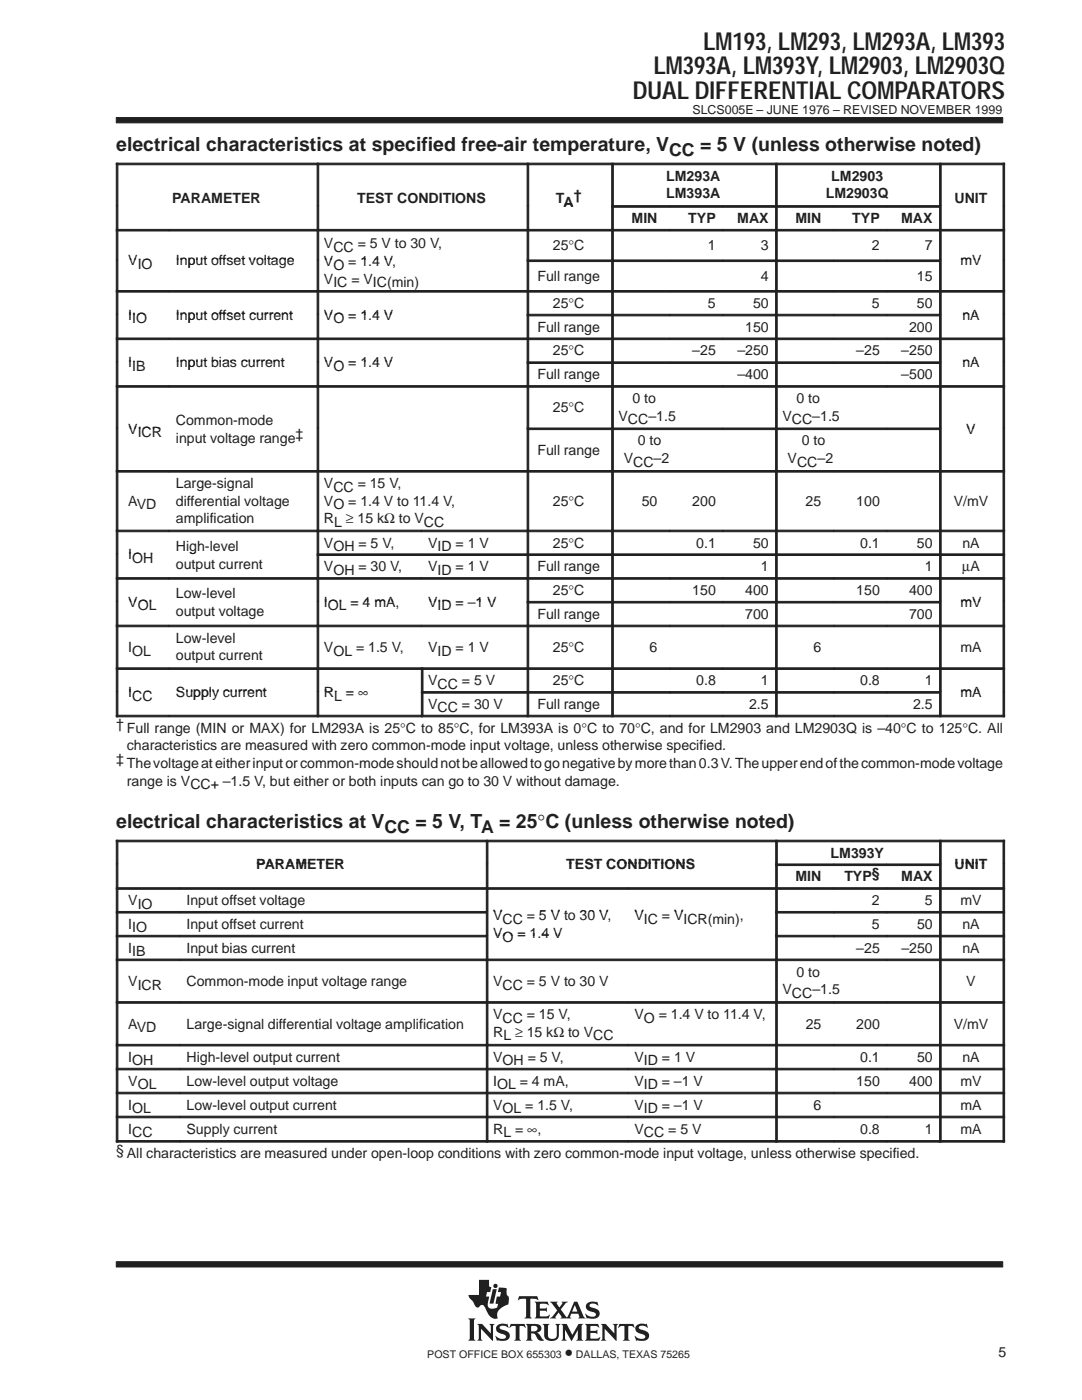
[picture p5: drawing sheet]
<svg xmlns="http://www.w3.org/2000/svg" width="216mm" height="279mm" viewBox="0 0 216 279" stroke-linecap="round" stroke-linejoin="round" font-family="sans-serif">
<g fill="#231f20" stroke="#231f20" stroke-width=".2">
<path d="M23.2 23.5h176.9v1h-176.9z" fill-rule="evenodd"/>
<path d="M23.2 251.8h176.9v1.1h-176.9z" fill-rule="evenodd"/>
</g>
<g fill="#231f20">
<path d="M98.3 257.3h.8l-.6 2.9h-.8z"/>
<path d="M104.9 264.2h1.9a.9 .9 0 0 1 1 .4 .9 .9 0 0 1 0 1.1l-.7 .2 .5 .4 .9 1.2a1.2 1.2 0 0 1-1.6-1l-.3-.3-.6-.1v1l.3 .5h-1.4l.3-.6v-2.3z" fill-rule="evenodd"/>
<path d="M109.7 259.8h1.6l-.2 .3 .5 .8 .6-.8-.1-.3h1.2l-.4 .3-1 1.2 1.2 1.6 1.5-3.1h.6l1.2 2.9 .4 .4-1.4-.1a.22 .22 0 0 0 .2-.1 .22 .22 0 0 0 0-.3l-.2-.4h-1.4l-.2 .7 .2 .2h-2.2l.2-.3-.5-.9-.7 .9 .2 .3h-1.3l.6-.4 .9-1.2z" fill-rule="evenodd"/>
<path d="M127 264.6a1.74 1.74 0 0 1 1.6-.4l.3 .1 .1-.1 .3 .8h-.1a1.2 1.2 0 0 0-1.7-.1 1.47 1.47 0 0 0 1.3 .7 1.03 1.03 0 0 1 .7 1.2 1.03 1.03 0 0 1-1.2 .8l-1.1-.1-.2 .1-.4-1 .9 .5 .9 .1a.45 .45 0 0 0 .4-.6 .45 .45 0 0 0-.6-.3l-.2-.1a1.11 1.11 0 0 1-1.2-1.4z" fill-rule="evenodd"/>
<path d="M123.6 264.2h2.8l.2 .8-.6-.4h-.5l-.1 .2v2.4l.3 .4h-1.4l.3-.4v-2.4l-.1-.2h-.5l-.7 .4z" fill-rule="evenodd"/>
<path d="M116.7 264.2h2.6l.2 .8-.6-.4-1.1 .1v.9h1.1l.3-.2v.9l-.4-.3h-1v1.1l1.3 .1 .7-.4-.3 .8h-2.8l.3-.4v-2.6z" fill-rule="evenodd"/>
<path d="M119.9 264.2h1l1.7 1.9v-1.5l-.3-.4h1l-.3 .4v3l-2.3-2.4v2l.3 .4h-1.1l.3-.4v-2.6z" fill-rule="evenodd"/>
<path d="M112 264.2h1.1l1.1 2.2 1.2-2.2h1l-.3 .4v2.6l.3 .4h-1.4l.3-.4v-1.8l-1.3 2.2-1.3-2.2v1.7l.4 .5h-1.1l.3-.6v-2.3z" fill-rule="evenodd"/>
<path d="M99.2 264.6a1.71 1.71 0 0 1 1.7-.4l.2 .1 .1-.1 .3 .8-.6-.3-.8-.1a.41 .41 0 0 0-.4 .5 .41 .41 0 0 0 .5 .3 1.29 1.29 0 0 1 1.5 1.4 1.08 1.08 0 0 1-1.2 .8l-1.1-.1-.2 .1-.4-1 .8 .5 .5 .1 .6-.1 .3-.2a.72 .72 0 0 0-.9-.7 .99 .99 0 0 1-1-.5 .99 .99 0 0 1 .1-1.1z" fill-rule="evenodd"/>
<path d="M101.9 264.2h2.8l.2 .8-.7-.4h-.4l-.1 .2v2.4l.3 .4h-1.4l.3-.4v-2.4l-.1-.2h-.5l-.7 .4z" fill-rule="evenodd"/>
<path d="M108.3 264.2h1.3l-.3 .4v2a.65 .65 0 0 0 .7 .6h.6l.4-.4 .1-2.1-.3-.5h1l-.3 .4v1.8a1.54 1.54 0 0 1-2.4 1l-.5-.7v-2.1z" fill-rule="evenodd"/>
<path d="M95.2 264.2h1l1.7 1.9v-1.5l-.3-.4h1.1l-.3 .4v3l-2.4-2.4v2l.3 .4h-1.1l.3-.6v-2.3z" fill-rule="evenodd"/>
<path d="M93.4 263.1h1.5l-.3 .4v3.7l.3 .4h-1.5l.3-.4v-3.7z" fill-rule="evenodd"/>
<path d="M103.6 258.7h3.6l.2 .8-.4-.3-1.2 .1v3.5l.3 .3h-1.4l.2-.2 .1-.3v-3.2l-.1-.2h-.8l-.7 .3z" fill-rule="evenodd"/>
<path d="M106.7 259.8h2.6l.1 .7-.5-.3-1.2 .1v.8h1.1l.3-.2v.9l-.4-.2h-1v1l.2 .1h1.2l.5-.3h.1l-.2 .7h-2.8l.3-.5v-2.3z" fill-rule="evenodd"/>
<path d="M117.1 260.2a2.08 2.08 0 0 1 1.9-.3l.2-.2 .1 .9a1.22 1.22 0 0 0-1.7-.1 .82 .82 0 0 0 .9 .6 1.06 1.06 0 0 1 1.2 1.1 1.06 1.06 0 0 1-1.2 1l-1.2-.1-.2 .1-.3-1 .8 .5 .8 .1a.46 .46 0 0 0 .5-.5 .46 .46 0 0 0-.5-.4l-.2-.1a1.11 1.11 0 0 1-1.2-1.5z" fill-rule="evenodd"/>
<path d="M95.6 255.4h2v1.3l.4 .2-.2 1h-.6l-.2 .9h.6l-.3 1.2 .1 .7a.9 .9 0 0 0 1.2 .4l.6-.1 .2-.8-.5-.1 .2-1.3h.7l.2-.9h-.7l.3-1 1.5 .2v1.1l.2 .4 .2 .2v.7a.81 .81 0 0 1-.6 1 2.73 2.73 0 0 0-1.7 1.7l.1 .9h-.1a1.81 1.81 0 0 1-2.1-1.5l-.3-.6a.7 .7 0 0 0-.6-.6 .7 .7 0 0 0-.7 .5 1.12 1.12 0 0 1-1.1-1l-.7-.8-.2-.7h2.1z" fill-rule="evenodd"/>
<circle cx="98.9" cy="256.6" r=".43"/>
</g>
<g fill="#fff">
<path d="M114.7 260.4l.5 1.4h-1z"/>
<path d="M106 264.7l.6-.1a.56 .56 0 0 1 .6 .5 .56 .56 0 0 1-.6 .6h-.6z" fill-rule="evenodd"/>
</g>
<g fill="#231f20" stroke="#231f20" stroke-width=".2">
<path d="M23.2 32.6h.3v8.4h-.3z" fill-rule="evenodd"/>
<path d="M23.2 32.6h40.1v.3h-40.1z" fill-rule="evenodd"/>
<path d="M63.3 32.6h.3v8.4h-.3z" fill-rule="evenodd"/>
<path d="M63.3 32.6h41.9v.3h-41.9z" fill-rule="evenodd"/>
<path d="M105.2 32.6h.3v8.4h-.3z" fill-rule="evenodd"/>
<path d="M105.2 32.6h16.8v.3h-16.8z" fill-rule="evenodd"/>
<path d="M122.1 32.6h.3v8.4h-.3z" fill-rule="evenodd"/>
<path d="M122.1 32.6h32.6v.3h-32.6z" fill-rule="evenodd"/>
<path d="M154.8 32.6h.3v8.4h-.3z" fill-rule="evenodd"/>
<path d="M154.8 32.6h32.7v.3h-32.7z" fill-rule="evenodd"/>
<path d="M187.5 32.6h.3v8.4h-.3z" fill-rule="evenodd"/>
<path d="M200.1 32.6h.4v8.4h-.4z" fill-rule="evenodd"/>
<path d="M187.5 32.6h13v.3h-13z" fill-rule="evenodd"/>
<path d="M23.2 41h.3v4.8h-.3z" fill-rule="evenodd"/>
<path d="M63.3 41h.3v4.8h-.3z" fill-rule="evenodd"/>
<path d="M105.2 41h.3v4.8h-.3z" fill-rule="evenodd"/>
<path d="M122.1 41h.3v4.8h-.3z" fill-rule="evenodd"/>
<path d="M122.1 41h11.5v.4h-11.5z" fill-rule="evenodd"/>
<path d="M133.7 41h10.5v.4h-10.5z" fill-rule="evenodd"/>
<path d="M144.2 41h10.5v.4h-10.5z" fill-rule="evenodd"/>
<path d="M154.8 41h.3v4.8h-.3z" fill-rule="evenodd"/>
<path d="M154.8 41h11.6v.4h-11.6z" fill-rule="evenodd"/>
<path d="M166.4 41h10.5v.4h-10.5z" fill-rule="evenodd"/>
<path d="M176.9 41h10.6v.4h-10.6z" fill-rule="evenodd"/>
<path d="M187.5 41h.3v4.8h-.3z" fill-rule="evenodd"/>
<path d="M200.1 41h.4v4.8h-.4z" fill-rule="evenodd"/>
<path d="M23.2 45.8h.3v6.1h-.3z" fill-rule="evenodd"/>
<path d="M23.2 45.8h10.5v.3h-10.5z" fill-rule="evenodd"/>
<path d="M33.7 45.8h29.6v.3h-29.6z" fill-rule="evenodd"/>
<path d="M63.3 45.8h.3v6.1h-.3z" fill-rule="evenodd"/>
<path d="M63.3 45.8h41.9v.3h-41.9z" fill-rule="evenodd"/>
<path d="M105.2 45.8h.3v6.1h-.3z" fill-rule="evenodd"/>
<path d="M105.2 45.8h16.8v.3h-16.8z" fill-rule="evenodd"/>
<path d="M122.1 45.8h.3v6.1h-.3z" fill-rule="evenodd"/>
<path d="M122.1 45.8h11.5v.3h-11.5z" fill-rule="evenodd"/>
<path d="M133.7 45.8h10.5v.3h-10.5z" fill-rule="evenodd"/>
<path d="M144.2 45.8h10.5v.3h-10.5z" fill-rule="evenodd"/>
<path d="M154.8 45.8h.3v6.1h-.3z" fill-rule="evenodd"/>
<path d="M154.8 45.8h11.6v.3h-11.6z" fill-rule="evenodd"/>
<path d="M166.4 45.8h10.5v.3h-10.5z" fill-rule="evenodd"/>
<path d="M176.9 45.8h10.6v.3h-10.6z" fill-rule="evenodd"/>
<path d="M187.5 45.8h.3v6.1h-.3z" fill-rule="evenodd"/>
<path d="M200.1 45.8h.4v6.1h-.4z" fill-rule="evenodd"/>
<path d="M187.5 45.8h13v.3h-13z" fill-rule="evenodd"/>
<path d="M23.2 51.9h.3v6.1h-.3z" fill-rule="evenodd"/>
<path d="M63.3 51.9h.3v6.1h-.3z" fill-rule="evenodd"/>
<path d="M105.2 51.9h.3v6.1h-.3z" fill-rule="evenodd"/>
<path d="M105.2 51.9h16.8v.3h-16.8z" fill-rule="evenodd"/>
<path d="M122.1 51.9h.3v6.1h-.3z" fill-rule="evenodd"/>
<path d="M122.1 51.9h11.5v.3h-11.5z" fill-rule="evenodd"/>
<path d="M133.7 51.9h10.5v.3h-10.5z" fill-rule="evenodd"/>
<path d="M144.2 51.9h10.5v.3h-10.5z" fill-rule="evenodd"/>
<path d="M154.8 51.9h.3v6.1h-.3z" fill-rule="evenodd"/>
<path d="M154.8 51.9h11.6v.3h-11.6z" fill-rule="evenodd"/>
<path d="M166.4 51.9h10.5v.3h-10.5z" fill-rule="evenodd"/>
<path d="M176.9 51.9h10.6v.3h-10.6z" fill-rule="evenodd"/>
<path d="M187.5 51.9h.3v6.1h-.3z" fill-rule="evenodd"/>
<path d="M200.1 51.9h.4v6.1h-.4z" fill-rule="evenodd"/>
<path d="M23.2 58h.3v4.7h-.3z" fill-rule="evenodd"/>
<path d="M23.2 58h10.5v.3h-10.5z" fill-rule="evenodd"/>
<path d="M33.7 58h29.6v.3h-29.6z" fill-rule="evenodd"/>
<path d="M63.3 58h.3v4.7h-.3z" fill-rule="evenodd"/>
<path d="M63.3 58h41.9v.3h-41.9z" fill-rule="evenodd"/>
<path d="M105.2 58h.3v4.7h-.3z" fill-rule="evenodd"/>
<path d="M105.2 58h16.8v.3h-16.8z" fill-rule="evenodd"/>
<path d="M122.1 58h.3v4.7h-.3z" fill-rule="evenodd"/>
<path d="M122.1 58h11.5v.3h-11.5z" fill-rule="evenodd"/>
<path d="M133.7 58h10.5v.3h-10.5z" fill-rule="evenodd"/>
<path d="M144.2 58h10.5v.3h-10.5z" fill-rule="evenodd"/>
<path d="M154.8 58h.3v4.7h-.3z" fill-rule="evenodd"/>
<path d="M154.8 58h11.6v.3h-11.6z" fill-rule="evenodd"/>
<path d="M166.4 58h10.5v.3h-10.5z" fill-rule="evenodd"/>
<path d="M176.9 58h10.6v.3h-10.6z" fill-rule="evenodd"/>
<path d="M187.5 58h.3v4.7h-.3z" fill-rule="evenodd"/>
<path d="M200.1 58h.4v4.7h-.4z" fill-rule="evenodd"/>
<path d="M187.5 58h13v.3h-13z" fill-rule="evenodd"/>
<path d="M23.2 62.7h.3v4.7h-.3z" fill-rule="evenodd"/>
<path d="M63.3 62.7h.3v4.7h-.3z" fill-rule="evenodd"/>
<path d="M105.2 62.7h.3v4.7h-.3z" fill-rule="evenodd"/>
<path d="M105.2 62.7h16.8v.3h-16.8z" fill-rule="evenodd"/>
<path d="M122.1 62.7h.3v4.7h-.3z" fill-rule="evenodd"/>
<path d="M122.1 62.7h11.5v.3h-11.5z" fill-rule="evenodd"/>
<path d="M133.7 62.7h10.5v.3h-10.5z" fill-rule="evenodd"/>
<path d="M144.2 62.7h10.5v.3h-10.5z" fill-rule="evenodd"/>
<path d="M154.8 62.7h.3v4.7h-.3z" fill-rule="evenodd"/>
<path d="M154.8 62.7h11.6v.3h-11.6z" fill-rule="evenodd"/>
<path d="M166.4 62.7h10.5v.3h-10.5z" fill-rule="evenodd"/>
<path d="M176.9 62.7h10.6v.3h-10.6z" fill-rule="evenodd"/>
<path d="M187.5 62.7h.3v4.7h-.3z" fill-rule="evenodd"/>
<path d="M200.1 62.7h.4v4.7h-.4z" fill-rule="evenodd"/>
<path d="M23.2 67.5h.3v4.7h-.3z" fill-rule="evenodd"/>
<path d="M23.2 67.5h10.5v.3h-10.5z" fill-rule="evenodd"/>
<path d="M33.7 67.5h29.6v.3h-29.6z" fill-rule="evenodd"/>
<path d="M63.3 67.5h.3v4.7h-.3z" fill-rule="evenodd"/>
<path d="M63.3 67.5h41.9v.3h-41.9z" fill-rule="evenodd"/>
<path d="M105.2 67.5h.3v4.7h-.3z" fill-rule="evenodd"/>
<path d="M105.2 67.5h16.8v.3h-16.8z" fill-rule="evenodd"/>
<path d="M122.1 67.5h.3v4.7h-.3z" fill-rule="evenodd"/>
<path d="M122.1 67.5h11.5v.3h-11.5z" fill-rule="evenodd"/>
<path d="M133.7 67.5h10.5v.3h-10.5z" fill-rule="evenodd"/>
<path d="M144.2 67.5h10.5v.3h-10.5z" fill-rule="evenodd"/>
<path d="M154.8 67.5h.3v4.7h-.3z" fill-rule="evenodd"/>
<path d="M154.8 67.5h11.6v.3h-11.6z" fill-rule="evenodd"/>
<path d="M166.4 67.5h10.5v.3h-10.5z" fill-rule="evenodd"/>
<path d="M176.9 67.5h10.6v.3h-10.6z" fill-rule="evenodd"/>
<path d="M187.5 67.5h.3v4.7h-.3z" fill-rule="evenodd"/>
<path d="M200.1 67.5h.4v4.7h-.4z" fill-rule="evenodd"/>
<path d="M187.5 67.5h13v.3h-13z" fill-rule="evenodd"/>
<path d="M23.2 72.2h.3v4.7h-.3z" fill-rule="evenodd"/>
<path d="M63.3 72.2h.3v4.7h-.3z" fill-rule="evenodd"/>
<path d="M105.2 72.2h.3v4.7h-.3z" fill-rule="evenodd"/>
<path d="M105.2 72.2h16.8v.3h-16.8z" fill-rule="evenodd"/>
<path d="M122.1 72.2h.3v4.7h-.3z" fill-rule="evenodd"/>
<path d="M122.1 72.2h11.5v.3h-11.5z" fill-rule="evenodd"/>
<path d="M133.7 72.2h10.5v.3h-10.5z" fill-rule="evenodd"/>
<path d="M144.2 72.2h10.5v.3h-10.5z" fill-rule="evenodd"/>
<path d="M154.8 72.2h.3v4.7h-.3z" fill-rule="evenodd"/>
<path d="M154.8 72.2h11.6v.3h-11.6z" fill-rule="evenodd"/>
<path d="M166.4 72.2h10.5v.3h-10.5z" fill-rule="evenodd"/>
<path d="M176.9 72.2h10.6v.3h-10.6z" fill-rule="evenodd"/>
<path d="M187.5 72.2h.3v4.7h-.3z" fill-rule="evenodd"/>
<path d="M200.1 72.2h.4v4.7h-.4z" fill-rule="evenodd"/>
<path d="M23.2 77h.3v8.4h-.3z" fill-rule="evenodd"/>
<path d="M23.2 77h10.5v.3h-10.5z" fill-rule="evenodd"/>
<path d="M33.7 77h29.6v.3h-29.6z" fill-rule="evenodd"/>
<path d="M63.3 77h.3v8.4h-.3z" fill-rule="evenodd"/>
<path d="M63.3 77h41.9v.3h-41.9z" fill-rule="evenodd"/>
<path d="M105.2 77h.3v8.4h-.3z" fill-rule="evenodd"/>
<path d="M105.2 77h16.8v.3h-16.8z" fill-rule="evenodd"/>
<path d="M122.1 77h.3v8.4h-.3z" fill-rule="evenodd"/>
<path d="M122.1 77h22.1v.3h-22.1z" fill-rule="evenodd"/>
<path d="M144.2 77h10.5v.3h-10.5z" fill-rule="evenodd"/>
<path d="M154.8 77h.3v8.4h-.3z" fill-rule="evenodd"/>
<path d="M154.8 77h22.1v.3h-22.1z" fill-rule="evenodd"/>
<path d="M176.9 77h10.6v.3h-10.6z" fill-rule="evenodd"/>
<path d="M187.5 77h.3v8.4h-.3z" fill-rule="evenodd"/>
<path d="M200.1 77h.4v8.4h-.4z" fill-rule="evenodd"/>
<path d="M187.5 77h13v.3h-13z" fill-rule="evenodd"/>
<path d="M23.2 85.4h.3v8.5h-.3z" fill-rule="evenodd"/>
<path d="M63.3 85.4h.3v8.5h-.3z" fill-rule="evenodd"/>
<path d="M105.2 85.4h.3v8.5h-.3z" fill-rule="evenodd"/>
<path d="M105.2 85.4h16.8v.3h-16.8z" fill-rule="evenodd"/>
<path d="M122.1 85.4h.3v8.5h-.3z" fill-rule="evenodd"/>
<path d="M122.1 85.4h22.1v.3h-22.1z" fill-rule="evenodd"/>
<path d="M144.2 85.4h10.5v.3h-10.5z" fill-rule="evenodd"/>
<path d="M154.8 85.4h.3v8.5h-.3z" fill-rule="evenodd"/>
<path d="M154.8 85.4h22.1v.3h-22.1z" fill-rule="evenodd"/>
<path d="M176.9 85.4h10.6v.3h-10.6z" fill-rule="evenodd"/>
<path d="M187.5 85.4h.3v8.5h-.3z" fill-rule="evenodd"/>
<path d="M200.1 85.4h.4v8.5h-.4z" fill-rule="evenodd"/>
<path d="M23.2 93.9h.3v11.9h-.3z" fill-rule="evenodd"/>
<path d="M23.2 93.9h10.5v.3h-10.5z" fill-rule="evenodd"/>
<path d="M33.7 93.9h29.6v.3h-29.6z" fill-rule="evenodd"/>
<path d="M63.3 93.9h.3v11.9h-.3z" fill-rule="evenodd"/>
<path d="M63.3 93.9h41.9v.3h-41.9z" fill-rule="evenodd"/>
<path d="M105.2 93.9h.3v11.9h-.3z" fill-rule="evenodd"/>
<path d="M105.2 93.9h16.8v.3h-16.8z" fill-rule="evenodd"/>
<path d="M122.1 93.9h.3v11.9h-.3z" fill-rule="evenodd"/>
<path d="M122.1 93.9h11.5v.3h-11.5z" fill-rule="evenodd"/>
<path d="M133.7 93.9h10.5v.3h-10.5z" fill-rule="evenodd"/>
<path d="M144.2 93.9h10.5v.3h-10.5z" fill-rule="evenodd"/>
<path d="M154.8 93.9h.3v11.9h-.3z" fill-rule="evenodd"/>
<path d="M154.8 93.9h11.6v.3h-11.6z" fill-rule="evenodd"/>
<path d="M166.4 93.9h10.5v.3h-10.5z" fill-rule="evenodd"/>
<path d="M176.9 93.9h10.6v.3h-10.6z" fill-rule="evenodd"/>
<path d="M187.5 93.9h.3v11.9h-.3z" fill-rule="evenodd"/>
<path d="M200.1 93.9h.4v11.9h-.4z" fill-rule="evenodd"/>
<path d="M187.5 93.9h13v.3h-13z" fill-rule="evenodd"/>
<path d="M23.2 105.8h.3v4.7h-.3z" fill-rule="evenodd"/>
<path d="M23.2 105.8h10.5v.3h-10.5z" fill-rule="evenodd"/>
<path d="M33.7 105.8h29.6v.3h-29.6z" fill-rule="evenodd"/>
<path d="M63.3 105.8h.3v4.7h-.3z" fill-rule="evenodd"/>
<path d="M63.3 105.8h20.8v.3h-20.8z" fill-rule="evenodd"/>
<path d="M84.1 105.8h21.1v.3h-21.1z" fill-rule="evenodd"/>
<path d="M105.2 105.8h.3v4.7h-.3z" fill-rule="evenodd"/>
<path d="M105.2 105.8h16.8v.3h-16.8z" fill-rule="evenodd"/>
<path d="M122.1 105.8h.3v4.7h-.3z" fill-rule="evenodd"/>
<path d="M122.1 105.8h11.5v.3h-11.5z" fill-rule="evenodd"/>
<path d="M133.7 105.8h10.5v.3h-10.5z" fill-rule="evenodd"/>
<path d="M144.2 105.8h10.5v.3h-10.5z" fill-rule="evenodd"/>
<path d="M154.8 105.8h.3v4.7h-.3z" fill-rule="evenodd"/>
<path d="M154.8 105.8h11.6v.3h-11.6z" fill-rule="evenodd"/>
<path d="M166.4 105.8h10.5v.3h-10.5z" fill-rule="evenodd"/>
<path d="M176.9 105.8h10.6v.3h-10.6z" fill-rule="evenodd"/>
<path d="M187.5 105.8h.3v4.7h-.3z" fill-rule="evenodd"/>
<path d="M200.1 105.8h.4v4.7h-.4z" fill-rule="evenodd"/>
<path d="M187.5 105.8h13v.3h-13z" fill-rule="evenodd"/>
<path d="M23.2 110.5h.3v4.8h-.3z" fill-rule="evenodd"/>
<path d="M63.3 110.5h.3v4.8h-.3z" fill-rule="evenodd"/>
<path d="M63.3 110.5h20.8v.4h-20.8z" fill-rule="evenodd"/>
<path d="M84.1 110.5h21.1v.4h-21.1z" fill-rule="evenodd"/>
<path d="M105.2 110.5h.3v4.8h-.3z" fill-rule="evenodd"/>
<path d="M105.2 110.5h16.8v.4h-16.8z" fill-rule="evenodd"/>
<path d="M122.1 110.5h.3v4.8h-.3z" fill-rule="evenodd"/>
<path d="M122.1 110.5h11.5v.4h-11.5z" fill-rule="evenodd"/>
<path d="M133.7 110.5h10.5v.4h-10.5z" fill-rule="evenodd"/>
<path d="M144.2 110.5h10.5v.4h-10.5z" fill-rule="evenodd"/>
<path d="M154.8 110.5h.3v4.8h-.3z" fill-rule="evenodd"/>
<path d="M154.8 110.5h11.6v.4h-11.6z" fill-rule="evenodd"/>
<path d="M166.4 110.5h10.5v.4h-10.5z" fill-rule="evenodd"/>
<path d="M176.9 110.5h10.6v.4h-10.6z" fill-rule="evenodd"/>
<path d="M187.5 110.5h.3v4.8h-.3z" fill-rule="evenodd"/>
<path d="M200.1 110.5h.4v4.8h-.4z" fill-rule="evenodd"/>
<path d="M187.5 110.5h13v.4h-13z" fill-rule="evenodd"/>
<path d="M23.2 115.3h.3v4.7h-.3z" fill-rule="evenodd"/>
<path d="M23.2 115.3h10.5v.3h-10.5z" fill-rule="evenodd"/>
<path d="M33.7 115.3h29.6v.3h-29.6z" fill-rule="evenodd"/>
<path d="M63.3 115.3h.3v4.7h-.3z" fill-rule="evenodd"/>
<path d="M63.3 115.3h20.8v.3h-20.8z" fill-rule="evenodd"/>
<path d="M84.1 115.3h21.1v.3h-21.1z" fill-rule="evenodd"/>
<path d="M105.2 115.3h.3v4.7h-.3z" fill-rule="evenodd"/>
<path d="M105.2 115.3h16.8v.3h-16.8z" fill-rule="evenodd"/>
<path d="M122.1 115.3h.3v4.7h-.3z" fill-rule="evenodd"/>
<path d="M122.1 115.3h11.5v.3h-11.5z" fill-rule="evenodd"/>
<path d="M133.7 115.3h10.5v.3h-10.5z" fill-rule="evenodd"/>
<path d="M144.2 115.3h10.5v.3h-10.5z" fill-rule="evenodd"/>
<path d="M154.8 115.3h.3v4.7h-.3z" fill-rule="evenodd"/>
<path d="M154.8 115.3h11.6v.3h-11.6z" fill-rule="evenodd"/>
<path d="M166.4 115.3h10.5v.3h-10.5z" fill-rule="evenodd"/>
<path d="M176.9 115.3h10.6v.3h-10.6z" fill-rule="evenodd"/>
<path d="M187.5 115.3h.3v4.7h-.3z" fill-rule="evenodd"/>
<path d="M200.1 115.3h.4v4.7h-.4z" fill-rule="evenodd"/>
<path d="M187.5 115.3h13v.3h-13z" fill-rule="evenodd"/>
<path d="M23.2 120h.3v4.7h-.3z" fill-rule="evenodd"/>
<path d="M63.3 120h.3v4.7h-.3z" fill-rule="evenodd"/>
<path d="M105.2 120h.3v4.7h-.3z" fill-rule="evenodd"/>
<path d="M105.2 120h16.8v.3h-16.8z" fill-rule="evenodd"/>
<path d="M122.1 120h.3v4.7h-.3z" fill-rule="evenodd"/>
<path d="M122.1 120h11.5v.3h-11.5z" fill-rule="evenodd"/>
<path d="M133.7 120h10.5v.3h-10.5z" fill-rule="evenodd"/>
<path d="M144.2 120h10.5v.3h-10.5z" fill-rule="evenodd"/>
<path d="M154.8 120h.3v4.7h-.3z" fill-rule="evenodd"/>
<path d="M154.8 120h11.6v.3h-11.6z" fill-rule="evenodd"/>
<path d="M166.4 120h10.5v.3h-10.5z" fill-rule="evenodd"/>
<path d="M176.9 120h10.6v.3h-10.6z" fill-rule="evenodd"/>
<path d="M187.5 120h.3v4.7h-.3z" fill-rule="evenodd"/>
<path d="M200.1 120h.4v4.7h-.4z" fill-rule="evenodd"/>
<path d="M23.2 124.8h.3v8.5h-.3z" fill-rule="evenodd"/>
<path d="M23.2 124.8h10.5v.3h-10.5z" fill-rule="evenodd"/>
<path d="M33.7 124.8h29.6v.3h-29.6z" fill-rule="evenodd"/>
<path d="M63.3 124.8h.3v8.5h-.3z" fill-rule="evenodd"/>
<path d="M63.3 124.8h20.8v.3h-20.8z" fill-rule="evenodd"/>
<path d="M84.1 124.8h21.1v.3h-21.1z" fill-rule="evenodd"/>
<path d="M105.2 124.8h.3v8.5h-.3z" fill-rule="evenodd"/>
<path d="M105.2 124.8h16.8v.3h-16.8z" fill-rule="evenodd"/>
<path d="M122.1 124.8h.3v8.5h-.3z" fill-rule="evenodd"/>
<path d="M122.1 124.8h11.5v.3h-11.5z" fill-rule="evenodd"/>
<path d="M133.7 124.8h10.5v.3h-10.5z" fill-rule="evenodd"/>
<path d="M144.2 124.8h10.5v.3h-10.5z" fill-rule="evenodd"/>
<path d="M154.8 124.8h.3v8.5h-.3z" fill-rule="evenodd"/>
<path d="M154.8 124.8h11.6v.3h-11.6z" fill-rule="evenodd"/>
<path d="M166.4 124.8h10.5v.3h-10.5z" fill-rule="evenodd"/>
<path d="M176.9 124.8h10.6v.3h-10.6z" fill-rule="evenodd"/>
<path d="M187.5 124.8h.3v8.5h-.3z" fill-rule="evenodd"/>
<path d="M200.1 124.8h.4v8.5h-.4z" fill-rule="evenodd"/>
<path d="M187.5 124.8h13v.3h-13z" fill-rule="evenodd"/>
<path d="M23.2 133.3h.3v4.7h-.3z" fill-rule="evenodd"/>
<path d="M23.2 133.3h10.5v.3h-10.5z" fill-rule="evenodd"/>
<path d="M33.7 133.3h29.6v.3h-29.6z" fill-rule="evenodd"/>
<path d="M63.3 133.3h.3v4.7h-.3z" fill-rule="evenodd"/>
<path d="M63.3 133.3h20.8v.3h-20.8z" fill-rule="evenodd"/>
<path d="M84.1 133.3h.3v4.7h-.3z" fill-rule="evenodd"/>
<path d="M84.1 133.3h21.1v.3h-21.1z" fill-rule="evenodd"/>
<path d="M105.2 133.3h.3v4.7h-.3z" fill-rule="evenodd"/>
<path d="M105.2 133.3h16.8v.3h-16.8z" fill-rule="evenodd"/>
<path d="M122.1 133.3h.3v4.7h-.3z" fill-rule="evenodd"/>
<path d="M122.1 133.3h11.5v.3h-11.5z" fill-rule="evenodd"/>
<path d="M133.7 133.3h10.5v.3h-10.5z" fill-rule="evenodd"/>
<path d="M144.2 133.3h10.5v.3h-10.5z" fill-rule="evenodd"/>
<path d="M154.8 133.3h.3v4.7h-.3z" fill-rule="evenodd"/>
<path d="M154.8 133.3h11.6v.3h-11.6z" fill-rule="evenodd"/>
<path d="M166.4 133.3h10.5v.3h-10.5z" fill-rule="evenodd"/>
<path d="M176.9 133.3h10.6v.3h-10.6z" fill-rule="evenodd"/>
<path d="M187.5 133.3h.3v4.7h-.3z" fill-rule="evenodd"/>
<path d="M200.1 133.3h.4v4.7h-.4z" fill-rule="evenodd"/>
<path d="M187.5 133.3h13v.3h-13z" fill-rule="evenodd"/>
<path d="M23.2 138h.3v5.1h-.3z" fill-rule="evenodd"/>
<path d="M23.2 142.7h10.5v.4h-10.5z" fill-rule="evenodd"/>
<path d="M33.7 142.7h29.6v.4h-29.6z" fill-rule="evenodd"/>
<path d="M63.3 138h.3v5.1h-.3z" fill-rule="evenodd"/>
<path d="M63.3 142.7h20.8v.4h-20.8z" fill-rule="evenodd"/>
<path d="M84.1 138h.3v5.1h-.3z" fill-rule="evenodd"/>
<path d="M84.1 138h21.1v.3h-21.1z" fill-rule="evenodd"/>
<path d="M84.1 142.7h21.1v.4h-21.1z" fill-rule="evenodd"/>
<path d="M105.2 138h.3v5.1h-.3z" fill-rule="evenodd"/>
<path d="M105.2 138h16.8v.3h-16.8z" fill-rule="evenodd"/>
<path d="M105.2 142.7h16.8v.4h-16.8z" fill-rule="evenodd"/>
<path d="M122.1 138h.3v5.1h-.3z" fill-rule="evenodd"/>
<path d="M122.1 138h11.5v.3h-11.5z" fill-rule="evenodd"/>
<path d="M122.1 142.7h11.5v.4h-11.5z" fill-rule="evenodd"/>
<path d="M133.7 138h10.5v.3h-10.5z" fill-rule="evenodd"/>
<path d="M133.7 142.7h10.5v.4h-10.5z" fill-rule="evenodd"/>
<path d="M144.2 138h10.5v.3h-10.5z" fill-rule="evenodd"/>
<path d="M144.2 142.7h10.5v.4h-10.5z" fill-rule="evenodd"/>
<path d="M154.8 138h.3v5.1h-.3z" fill-rule="evenodd"/>
<path d="M154.8 138h11.6v.3h-11.6z" fill-rule="evenodd"/>
<path d="M154.8 142.7h11.6v.4h-11.6z" fill-rule="evenodd"/>
<path d="M166.4 138h10.5v.3h-10.5z" fill-rule="evenodd"/>
<path d="M166.4 142.7h10.5v.4h-10.5z" fill-rule="evenodd"/>
<path d="M176.9 138h10.6v.3h-10.6z" fill-rule="evenodd"/>
<path d="M176.9 142.7h10.6v.4h-10.6z" fill-rule="evenodd"/>
<path d="M187.5 138h.3v5.1h-.3z" fill-rule="evenodd"/>
<path d="M200.1 138h.4v5.1h-.4z" fill-rule="evenodd"/>
<path d="M187.5 142.7h13v.4h-13z" fill-rule="evenodd"/>
<path d="M23.2 167.7h.3v4.7h-.3z" fill-rule="evenodd"/>
<path d="M23.2 167.7h73.8v.3h-73.8z" fill-rule="evenodd"/>
<path d="M97 167.7h.4v4.7h-.4z" fill-rule="evenodd"/>
<path d="M97 167.7h57.8v.3h-57.8z" fill-rule="evenodd"/>
<path d="M154.8 167.7h.3v4.7h-.3z" fill-rule="evenodd"/>
<path d="M154.8 167.7h32.7v.3h-32.7z" fill-rule="evenodd"/>
<path d="M187.5 167.7h.3v4.7h-.3z" fill-rule="evenodd"/>
<path d="M200.1 167.7h.4v4.7h-.4z" fill-rule="evenodd"/>
<path d="M187.5 167.7h13v.3h-13z" fill-rule="evenodd"/>
<path d="M23.2 172.4h.3v4.7h-.3z" fill-rule="evenodd"/>
<path d="M97 172.4h.4v4.7h-.4z" fill-rule="evenodd"/>
<path d="M154.8 172.4h.3v4.7h-.3z" fill-rule="evenodd"/>
<path d="M154.8 172.4h11.6v.3h-11.6z" fill-rule="evenodd"/>
<path d="M166.4 172.4h10.5v.3h-10.5z" fill-rule="evenodd"/>
<path d="M176.9 172.4h10.6v.3h-10.6z" fill-rule="evenodd"/>
<path d="M187.5 172.4h.3v4.7h-.3z" fill-rule="evenodd"/>
<path d="M200.1 172.4h.4v4.7h-.4z" fill-rule="evenodd"/>
<path d="M23.2 177.2h.3v4.7h-.3z" fill-rule="evenodd"/>
<path d="M23.2 177.2h12.6v.3h-12.6z" fill-rule="evenodd"/>
<path d="M35.9 177.2h61.1v.3h-61.1z" fill-rule="evenodd"/>
<path d="M97 177.2h.4v4.7h-.4z" fill-rule="evenodd"/>
<path d="M97 177.2h28.2v.3h-28.2z" fill-rule="evenodd"/>
<path d="M125.2 177.2h29.6v.3h-29.6z" fill-rule="evenodd"/>
<path d="M154.8 177.2h.3v4.7h-.3z" fill-rule="evenodd"/>
<path d="M154.8 177.2h11.6v.3h-11.6z" fill-rule="evenodd"/>
<path d="M166.4 177.2h10.5v.3h-10.5z" fill-rule="evenodd"/>
<path d="M176.9 177.2h10.6v.3h-10.6z" fill-rule="evenodd"/>
<path d="M187.5 177.2h.3v4.7h-.3z" fill-rule="evenodd"/>
<path d="M200.1 177.2h.4v4.7h-.4z" fill-rule="evenodd"/>
<path d="M187.5 177.2h13v.3h-13z" fill-rule="evenodd"/>
<path d="M23.2 181.9h.3v4.7h-.3z" fill-rule="evenodd"/>
<path d="M23.2 181.9h12.6v.3h-12.6z" fill-rule="evenodd"/>
<path d="M35.9 181.9h61.1v.3h-61.1z" fill-rule="evenodd"/>
<path d="M97 181.9h.4v4.7h-.4z" fill-rule="evenodd"/>
<path d="M154.8 181.9h.3v4.7h-.3z" fill-rule="evenodd"/>
<path d="M154.8 181.9h11.6v.3h-11.6z" fill-rule="evenodd"/>
<path d="M166.4 181.9h10.5v.3h-10.5z" fill-rule="evenodd"/>
<path d="M176.9 181.9h10.6v.3h-10.6z" fill-rule="evenodd"/>
<path d="M187.5 181.9h.3v4.7h-.3z" fill-rule="evenodd"/>
<path d="M200.1 181.9h.4v4.7h-.4z" fill-rule="evenodd"/>
<path d="M187.5 181.9h13v.3h-13z" fill-rule="evenodd"/>
<path d="M23.2 186.7h.3v4.7h-.3z" fill-rule="evenodd"/>
<path d="M23.2 186.7h12.6v.3h-12.6z" fill-rule="evenodd"/>
<path d="M35.9 186.7h61.1v.3h-61.1z" fill-rule="evenodd"/>
<path d="M97 186.7h.4v4.7h-.4z" fill-rule="evenodd"/>
<path d="M154.8 186.7h.3v4.7h-.3z" fill-rule="evenodd"/>
<path d="M154.8 186.7h11.6v.3h-11.6z" fill-rule="evenodd"/>
<path d="M166.4 186.7h10.5v.3h-10.5z" fill-rule="evenodd"/>
<path d="M176.9 186.7h10.6v.3h-10.6z" fill-rule="evenodd"/>
<path d="M187.5 186.7h.3v4.7h-.3z" fill-rule="evenodd"/>
<path d="M200.1 186.7h.4v4.7h-.4z" fill-rule="evenodd"/>
<path d="M187.5 186.7h13v.3h-13z" fill-rule="evenodd"/>
<path d="M23.2 191.4h.3v8.5h-.3z" fill-rule="evenodd"/>
<path d="M23.2 191.4h12.6v.3h-12.6z" fill-rule="evenodd"/>
<path d="M35.9 191.4h61.1v.3h-61.1z" fill-rule="evenodd"/>
<path d="M97 191.4h.4v8.5h-.4z" fill-rule="evenodd"/>
<path d="M97 191.4h57.8v.3h-57.8z" fill-rule="evenodd"/>
<path d="M154.8 191.4h.3v8.5h-.3z" fill-rule="evenodd"/>
<path d="M154.8 191.4h22.1v.3h-22.1z" fill-rule="evenodd"/>
<path d="M176.9 191.4h10.6v.3h-10.6z" fill-rule="evenodd"/>
<path d="M187.5 191.4h.3v8.5h-.3z" fill-rule="evenodd"/>
<path d="M200.1 191.4h.4v8.5h-.4z" fill-rule="evenodd"/>
<path d="M187.5 191.4h13v.3h-13z" fill-rule="evenodd"/>
<path d="M23.2 199.9h.3v8.5h-.3z" fill-rule="evenodd"/>
<path d="M23.2 199.9h12.6v.3h-12.6z" fill-rule="evenodd"/>
<path d="M35.9 199.9h61.1v.3h-61.1z" fill-rule="evenodd"/>
<path d="M97 199.9h.4v8.5h-.4z" fill-rule="evenodd"/>
<path d="M97 199.9h28.2v.3h-28.2z" fill-rule="evenodd"/>
<path d="M125.2 199.9h29.6v.3h-29.6z" fill-rule="evenodd"/>
<path d="M154.8 199.9h.3v8.5h-.3z" fill-rule="evenodd"/>
<path d="M154.8 199.9h11.6v.3h-11.6z" fill-rule="evenodd"/>
<path d="M166.4 199.9h10.5v.3h-10.5z" fill-rule="evenodd"/>
<path d="M176.9 199.9h10.6v.3h-10.6z" fill-rule="evenodd"/>
<path d="M187.5 199.9h.3v8.5h-.3z" fill-rule="evenodd"/>
<path d="M200.1 199.9h.4v8.5h-.4z" fill-rule="evenodd"/>
<path d="M187.5 199.9h13v.3h-13z" fill-rule="evenodd"/>
<path d="M23.2 208.4h.3v4.8h-.3z" fill-rule="evenodd"/>
<path d="M23.2 208.4h12.6v.3h-12.6z" fill-rule="evenodd"/>
<path d="M35.9 208.4h61.1v.3h-61.1z" fill-rule="evenodd"/>
<path d="M97 208.4h.4v4.8h-.4z" fill-rule="evenodd"/>
<path d="M97 208.4h28.2v.3h-28.2z" fill-rule="evenodd"/>
<path d="M125.2 208.4h29.6v.3h-29.6z" fill-rule="evenodd"/>
<path d="M154.8 208.4h.3v4.8h-.3z" fill-rule="evenodd"/>
<path d="M154.8 208.4h11.6v.3h-11.6z" fill-rule="evenodd"/>
<path d="M166.4 208.4h10.5v.3h-10.5z" fill-rule="evenodd"/>
<path d="M176.9 208.4h10.6v.3h-10.6z" fill-rule="evenodd"/>
<path d="M187.5 208.4h.3v4.8h-.3z" fill-rule="evenodd"/>
<path d="M200.1 208.4h.4v4.8h-.4z" fill-rule="evenodd"/>
<path d="M187.5 208.4h13v.3h-13z" fill-rule="evenodd"/>
<path d="M23.2 213.2h.3v4.8h-.3z" fill-rule="evenodd"/>
<path d="M23.2 213.2h12.6v.3h-12.6z" fill-rule="evenodd"/>
<path d="M35.9 213.2h61.1v.3h-61.1z" fill-rule="evenodd"/>
<path d="M97 213.2h.4v4.8h-.4z" fill-rule="evenodd"/>
<path d="M97 213.2h28.2v.3h-28.2z" fill-rule="evenodd"/>
<path d="M125.2 213.2h29.6v.3h-29.6z" fill-rule="evenodd"/>
<path d="M154.8 213.2h.3v4.8h-.3z" fill-rule="evenodd"/>
<path d="M154.8 213.2h11.6v.3h-11.6z" fill-rule="evenodd"/>
<path d="M166.4 213.2h10.5v.3h-10.5z" fill-rule="evenodd"/>
<path d="M176.9 213.2h10.6v.3h-10.6z" fill-rule="evenodd"/>
<path d="M187.5 213.2h.3v4.8h-.3z" fill-rule="evenodd"/>
<path d="M200.1 213.2h.4v4.8h-.4z" fill-rule="evenodd"/>
<path d="M187.5 213.2h13v.3h-13z" fill-rule="evenodd"/>
<path d="M23.2 218h.3v4.7h-.3z" fill-rule="evenodd"/>
<path d="M23.2 218h12.6v.3h-12.6z" fill-rule="evenodd"/>
<path d="M35.9 218h61.1v.3h-61.1z" fill-rule="evenodd"/>
<path d="M97 218h.4v4.7h-.4z" fill-rule="evenodd"/>
<path d="M97 218h28.2v.3h-28.2z" fill-rule="evenodd"/>
<path d="M125.2 218h29.6v.3h-29.6z" fill-rule="evenodd"/>
<path d="M154.8 218h.3v4.7h-.3z" fill-rule="evenodd"/>
<path d="M154.8 218h11.6v.3h-11.6z" fill-rule="evenodd"/>
<path d="M166.4 218h10.5v.3h-10.5z" fill-rule="evenodd"/>
<path d="M176.9 218h10.6v.3h-10.6z" fill-rule="evenodd"/>
<path d="M187.5 218h.3v4.7h-.3z" fill-rule="evenodd"/>
<path d="M200.1 218h.4v4.7h-.4z" fill-rule="evenodd"/>
<path d="M187.5 218h13v.3h-13z" fill-rule="evenodd"/>
<path d="M23.2 222.8h.3v5.1h-.3z" fill-rule="evenodd"/>
<path d="M23.2 222.8h12.6v.3h-12.6z" fill-rule="evenodd"/>
<path d="M23.2 227.6h12.6v.3h-12.6z" fill-rule="evenodd"/>
<path d="M35.9 222.8h61.1v.3h-61.1z" fill-rule="evenodd"/>
<path d="M35.9 227.6h61.1v.3h-61.1z" fill-rule="evenodd"/>
<path d="M97 222.8h.4v5.1h-.4z" fill-rule="evenodd"/>
<path d="M97 222.8h28.2v.3h-28.2z" fill-rule="evenodd"/>
<path d="M97 227.6h28.2v.3h-28.2z" fill-rule="evenodd"/>
<path d="M125.2 222.8h29.6v.3h-29.6z" fill-rule="evenodd"/>
<path d="M125.2 227.6h29.6v.3h-29.6z" fill-rule="evenodd"/>
<path d="M154.8 222.8h.3v5.1h-.3z" fill-rule="evenodd"/>
<path d="M154.8 222.8h11.6v.3h-11.6z" fill-rule="evenodd"/>
<path d="M154.8 227.6h11.6v.3h-11.6z" fill-rule="evenodd"/>
<path d="M166.4 222.8h10.5v.3h-10.5z" fill-rule="evenodd"/>
<path d="M166.4 227.6h10.5v.3h-10.5z" fill-rule="evenodd"/>
<path d="M176.9 222.8h10.6v.3h-10.6z" fill-rule="evenodd"/>
<path d="M176.9 227.6h10.6v.3h-10.6z" fill-rule="evenodd"/>
<path d="M187.5 222.8h.3v5.1h-.3z" fill-rule="evenodd"/>
<path d="M200.1 222.8h.4v5.1h-.4z" fill-rule="evenodd"/>
<path d="M187.5 222.8h13v.3h-13z" fill-rule="evenodd"/>
<path d="M187.5 227.6h13v.3h-13z" fill-rule="evenodd"/>
</g>
<g font-size="4.9" fill="#231f20">
<text x="140.3" y="9.9">LM193, LM293, LM293A, LM393</text>
<text x="130.4" y="14.8">LM393A, LM393Y, LM2903, LM2903Q</text>
<text x="126.3" y="19.8">DUAL DIFFERENTIAL COMPARATORS</text>
</g>
<g font-size="3.9" fill="#231f20">
<text x="23.2" y="30.2">electrical characteristics at specified free-air temperature, V</text>
<text x="23.2" y="165.3">electrical characteristics at V</text>
</g>
<g font-size="3.5" fill="#231f20">
<text x="133.5" y="31.2">CC = 5 V (unless otherwise noted)</text>
<text x="76.7" y="166.3">CC = 5 V, TA = 25°C (unless otherwise noted)</text>
<text x="112.7" y="271">•</text>
</g>
<g font-size="2.8" fill="#231f20">
<text x="34.4" y="40.4">PARAMETER</text>
<text x="71.3" y="40.4">TEST CONDITIONS</text>
<text x="110.9" y="40.5">TA†</text>
<text x="112.4" y="41.2">A</text>
<text x="132.9" y="36">LM293A</text>
<text x="132.9" y="39.6">LM393A</text>
<text x="164.8" y="39.6">LM2903Q</text>
<text x="165.9" y="36">LM2903</text>
<text x="190.5" y="40.4">UNIT</text>
<text x="126" y="44.5">MIN</text>
<text x="137.3" y="44.5">TYP</text>
<text x="147.1" y="44.5">MAX</text>
<text x="158.7" y="44.5">MIN</text>
<text x="170.1" y="44.5">TYP</text>
<text x="179.8" y="44.5">MAX</text>
<text x="25.6" y="53">VIO</text>
<text x="35.1" y="53">Input offset voltage</text>
<text x="64.6" y="49.6">VCC = 5 V to 30 V,</text>
<text x="64.6" y="53.1">VO</text>
<text x="64.6" y="53.1">VO = 1 4 V,</text>
<text x="71.9" y="53.1">1.4 V</text>
<text x="110.3" y="49.9">25°C</text>
<text x="141.3" y="49.9">1</text>
<text x="151.8" y="49.9">3</text>
<text x="174" y="49.9">2</text>
<text x="184.5" y="49.9">7</text>
<text x="191.6" y="53">mV</text>
<text x="64.6" y="56.6">VIC = VIC(min)</text>
<text x="107.2" y="56">Full range</text>
<text x="151.8" y="56">4</text>
<text x="183" y="56">15</text>
<text x="25.6" y="63.8">IIO</text>
<text x="35.1" y="63.8">Input offset current</text>
<text x="64.6" y="63.8">VO = 1.4 V</text>
<text x="64.6" y="63.8">VO = 1 4 V</text>
<text x="110.3" y="61.5">25°C</text>
<text x="141.3" y="61.5">5</text>
<text x="150.3" y="61.5">50</text>
<text x="174" y="61.5">5</text>
<text x="183" y="61.5">50</text>
<text x="192" y="63.8">nA</text>
<text x="107.2" y="66.2">Full range</text>
<text x="110.3" y="70.9">25°C</text>
<text x="138.1" y="70.9">–25</text>
<text x="147.1" y="70.9">–250</text>
<text x="148.7" y="66.2">150</text>
<text x="170.9" y="70.9">–25</text>
<text x="179.8" y="70.9">–250</text>
<text x="181.4" y="66.2">200</text>
<text x="25.6" y="73.3">IIB</text>
<text x="35.1" y="73.3">Input bias current</text>
<text x="64.6" y="73.3">VO = 1.4 V</text>
<text x="64.6" y="73.3">VO = 1 4 V</text>
<text x="107.2" y="75.7">Full range</text>
<text x="147.1" y="75.7">–400</text>
<text x="179.8" y="75.7">–500</text>
<text x="192" y="73.3">nA</text>
<text x="110.3" y="82.3">25°C</text>
<text x="123.4" y="84">VCC–1.5</text>
<text x="126.2" y="80.4">0 to</text>
<text x="156.1" y="84">VCC–1.5</text>
<text x="158.9" y="80.4">0 to</text>
<text x="25.6" y="86.5">VICR</text>
<text x="35.1" y="84.8">Common-mode</text>
<text x="35.1" y="88.3">input voltage range‡</text>
<text x="127.3" y="88.9">0 to</text>
<text x="160" y="88.9">0 to</text>
<text x="192.8" y="86.5">V</text>
<text x="107.2" y="90.8">Full range</text>
<text x="124.5" y="92.4">VCC–2</text>
<text x="157.2" y="92.4">VCC–2</text>
<text x="25.6" y="101">AVD</text>
<text x="35.1" y="97.4">Large-signal</text>
<text x="35.1" y="100.9">differential voltage</text>
<text x="64.6" y="97.4">VCC = 15 V,</text>
<text x="64.6" y="100.9">VO = 1.4 V to 11.4 V,</text>
<text x="110.3" y="101">25°C</text>
<text x="128.1" y="101">50</text>
<text x="138.1" y="101">200</text>
<text x="160.8" y="101">25</text>
<text x="170.9" y="101">100</text>
<text x="190.3" y="101">V/mV</text>
<text x="35.1" y="104.4">amplification</text>
<text x="64.6" y="104.4">RL ≥ 15 kΩ to VCC</text>
<text x="25.6" y="111.6">IOH</text>
<text x="35.1" y="109.9">High-level</text>
<text x="35.1" y="113.5">output current</text>
<text x="37.8" y="109.9">g</text>
<text x="64.6" y="109.3">VOH = 5 V,</text>
<text x="85.4" y="109.3">VID = 1 V</text>
<text x="110.3" y="109.3">25°C</text>
<text x="138.9" y="109.3">0.1</text>
<text x="150.3" y="109.3">50</text>
<text x="171.6" y="109.3">0.1</text>
<text x="183" y="109.3">50</text>
<text x="192" y="109.3">nA</text>
<text x="35.1" y="119.4">Low-level</text>
<text x="64.6" y="114">VOH = 30 V,</text>
<text x="85.4" y="114">VID = 1 V</text>
<text x="107.2" y="114">Full range</text>
<text x="110.3" y="118.8">25°C</text>
<text x="138.1" y="118.8">150</text>
<text x="148.7" y="118.8">400</text>
<text x="151.8" y="114">1</text>
<text x="170.9" y="118.8">150</text>
<text x="181.4" y="118.8">400</text>
<text x="184.5" y="114">1</text>
<text x="192" y="114">µA</text>
<text x="25.6" y="121.1">VOL</text>
<text x="35.1" y="122.9">output voltage</text>
<text x="64.6" y="121.1">IOL = 4 mA,</text>
<text x="64.6" y="121.1">IOL = 4 mA</text>
<text x="85.4" y="121.1">VID = –1 V</text>
<text x="85.4" y="121.1">VID =</text>
<text x="94.9" y="121.1">1 V</text>
<text x="107.2" y="123.5">Full range</text>
<text x="148.7" y="123.5">700</text>
<text x="181.4" y="123.5">700</text>
<text x="191.6" y="121.1">mV</text>
<text x="25.6" y="130.1">IOL</text>
<text x="35.1" y="128.3">Low-level</text>
<text x="35.1" y="131.8">output current</text>
<text x="64.6" y="130.1">VOL = 1.5 V,</text>
<text x="85.4" y="130.1">VID = 1 V</text>
<text x="110.3" y="130.1">25°C</text>
<text x="129.6" y="130.1">6</text>
<text x="162.3" y="130.1">6</text>
<text x="191.6" y="130.1">mA</text>
<text x="85.4" y="136.8">VCC = 5 V</text>
<text x="110.3" y="136.8">25°C</text>
<text x="138.9" y="136.8">0.8</text>
<text x="151.8" y="136.8">1</text>
<text x="171.6" y="136.8">0.8</text>
<text x="184.5" y="136.8">1</text>
<text x="25.6" y="139.1">ICC</text>
<text x="35.1" y="139.1">Supply current</text>
<text x="64.6" y="139.1">RL = ∞</text>
<text x="85.4" y="141.5">VCC = 30 V</text>
<text x="107.2" y="141.5">Full range</text>
<text x="149.5" y="141.5">2.5</text>
<text x="182.2" y="141.5">2.5</text>
<text x="191.6" y="139.1">mA</text>
<text x="23.2" y="145.5">† Full range (MIN or MAX) for LM293A is 25°C to 85°C, for LM393A is 0°C to 70°C, and for LM2903 and LM2903Q is –40°C to 125°C. All</text>
<text x="25.3" y="149.7">characteristics are measured with zero common-mode input voltage, unless otherwise specified.</text>
<text x="23.2" y="152.6">‡ The voltage at either input or common-mode should not be allowed to go negative by more than 0.3 V. The upper end of the common-mode voltage</text>
<text x="25.3" y="156.8">range is VCC+ –1.5 V, but either or both inputs can go to 30 V without damage.</text>
<text x="51.1" y="173.5">PARAMETER</text>
<text x="113" y="173.5">TEST CONDITIONS</text>
<text x="165.7" y="171.2">LM393Y</text>
<text x="190.5" y="173.5">UNIT</text>
<text x="158.7" y="175.9">MIN</text>
<text x="168.5" y="175.9">TYP§</text>
<text x="179.8" y="175.9">MAX</text>
<text x="25.6" y="180.7">VIO</text>
<text x="25.6" y="185.4">IIO</text>
<text x="37.2" y="180.7">Input offset voltage</text>
<text x="37.2" y="185.4">Input offset current</text>
<text x="98.4" y="183.7">VCC = 5 V to 30 V,</text>
<text x="98.4" y="183.7">V</text>
<text x="107.6" y="183.7">5 V t</text>
<text x="115.7" y="183.7">30 V</text>
<text x="126.6" y="183.7">VIC = V</text>
<text x="126.6" y="183.7">V</text>
<text x="134.5" y="183.7">VICR(min),</text>
<text x="174" y="180.7">2</text>
<text x="174" y="185.4">5</text>
<text x="183" y="185.4">50</text>
<text x="184.5" y="180.7">5</text>
<text x="191.6" y="180.7">mV</text>
<text x="192" y="185.4">nA</text>
<text x="25.6" y="190.2">IIB</text>
<text x="37.2" y="190.2">Input bias current</text>
<text x="98.4" y="187.2">VO = 1 4 V</text>
<text x="98.4" y="187.2">VO = 1.4 V</text>
<text x="170.9" y="190.2">–25</text>
<text x="179.9" y="190.2">–250</text>
<text x="192" y="190.2">nA</text>
<text x="25.6" y="196.8">VICR</text>
<text x="37.2" y="196.8">Common-mode input voltage range</text>
<text x="98.4" y="196.8">VCC = 5 V to 30 V</text>
<text x="159" y="194.9">0 to</text>
<text x="192.8" y="196.8">V</text>
<text x="98.4" y="203.4">VCC = 15 V,</text>
<text x="126.6" y="203.4">VO = 1.4 V to 11.4 V,</text>
<text x="156.1" y="198.4">VCC–1.5</text>
<text x="25.6" y="205.3">AVD</text>
<text x="37.2" y="205.3">Large-signal differential voltage amplification</text>
<text x="98.4" y="206.9">RL ≥ 15 kΩ to VCC</text>
<text x="160.8" y="205.3">25</text>
<text x="170.9" y="205.3">200</text>
<text x="190.3" y="205.3">V/mV</text>
<text x="25.6" y="211.9">IOH</text>
<text x="37.2" y="211.9">High-level output current</text>
<text x="98.4" y="211.9">VOH = 5 V,</text>
<text x="126.6" y="211.9">VID = 1 V</text>
<text x="171.6" y="211.9">0.1</text>
<text x="183" y="211.9">50</text>
<text x="192" y="211.9">nA</text>
<text x="25.6" y="216.7">VOL</text>
<text x="25.6" y="221.5">IOL</text>
<text x="37.2" y="216.7">Low-level output voltage</text>
<text x="37.2" y="221.5">Low-level output current</text>
<text x="98.4" y="216.7">IOL = 4 mA,</text>
<text x="98.4" y="221.5">VOL = 1.5 V,</text>
<text x="126.6" y="216.7">VID = –1 V</text>
<text x="126.6" y="221.5">VID = –1 V</text>
<text x="162.3" y="221.5">6</text>
<text x="170.9" y="216.7">150</text>
<text x="181.4" y="216.7">400</text>
<text x="191.6" y="216.7">mV</text>
<text x="191.6" y="221.5">mA</text>
<text x="25.6" y="226.3">ICC</text>
<text x="37.2" y="226.3">Supply current</text>
<text x="98.4" y="226.3">RL = ∞,</text>
<text x="126.6" y="226.3">VCC = 5 V</text>
<text x="171.6" y="226.3">0.8</text>
<text x="184.5" y="226.3">1</text>
<text x="191.6" y="226.3">mA</text>
<text x="23.2" y="230.4">§ All characteristics are measured under open-loop conditions with zero common-mode input voltage, unless otherwise specified.</text>
<text x="199.2" y="270.8">5</text>
</g>
<text font-size="2.5" fill="#231f20" x="138.2" y="22.7">SLCS005E – JUNE 1976 – REVISED NOVEMBER 1999</text>
<g font-size="2.1" fill="#231f20">
<text x="85.3" y="271">POST OFFICE BOX 655303</text>
<text x="114.9" y="271">DALLAS, TEXAS 75265</text>
</g>
</svg>
